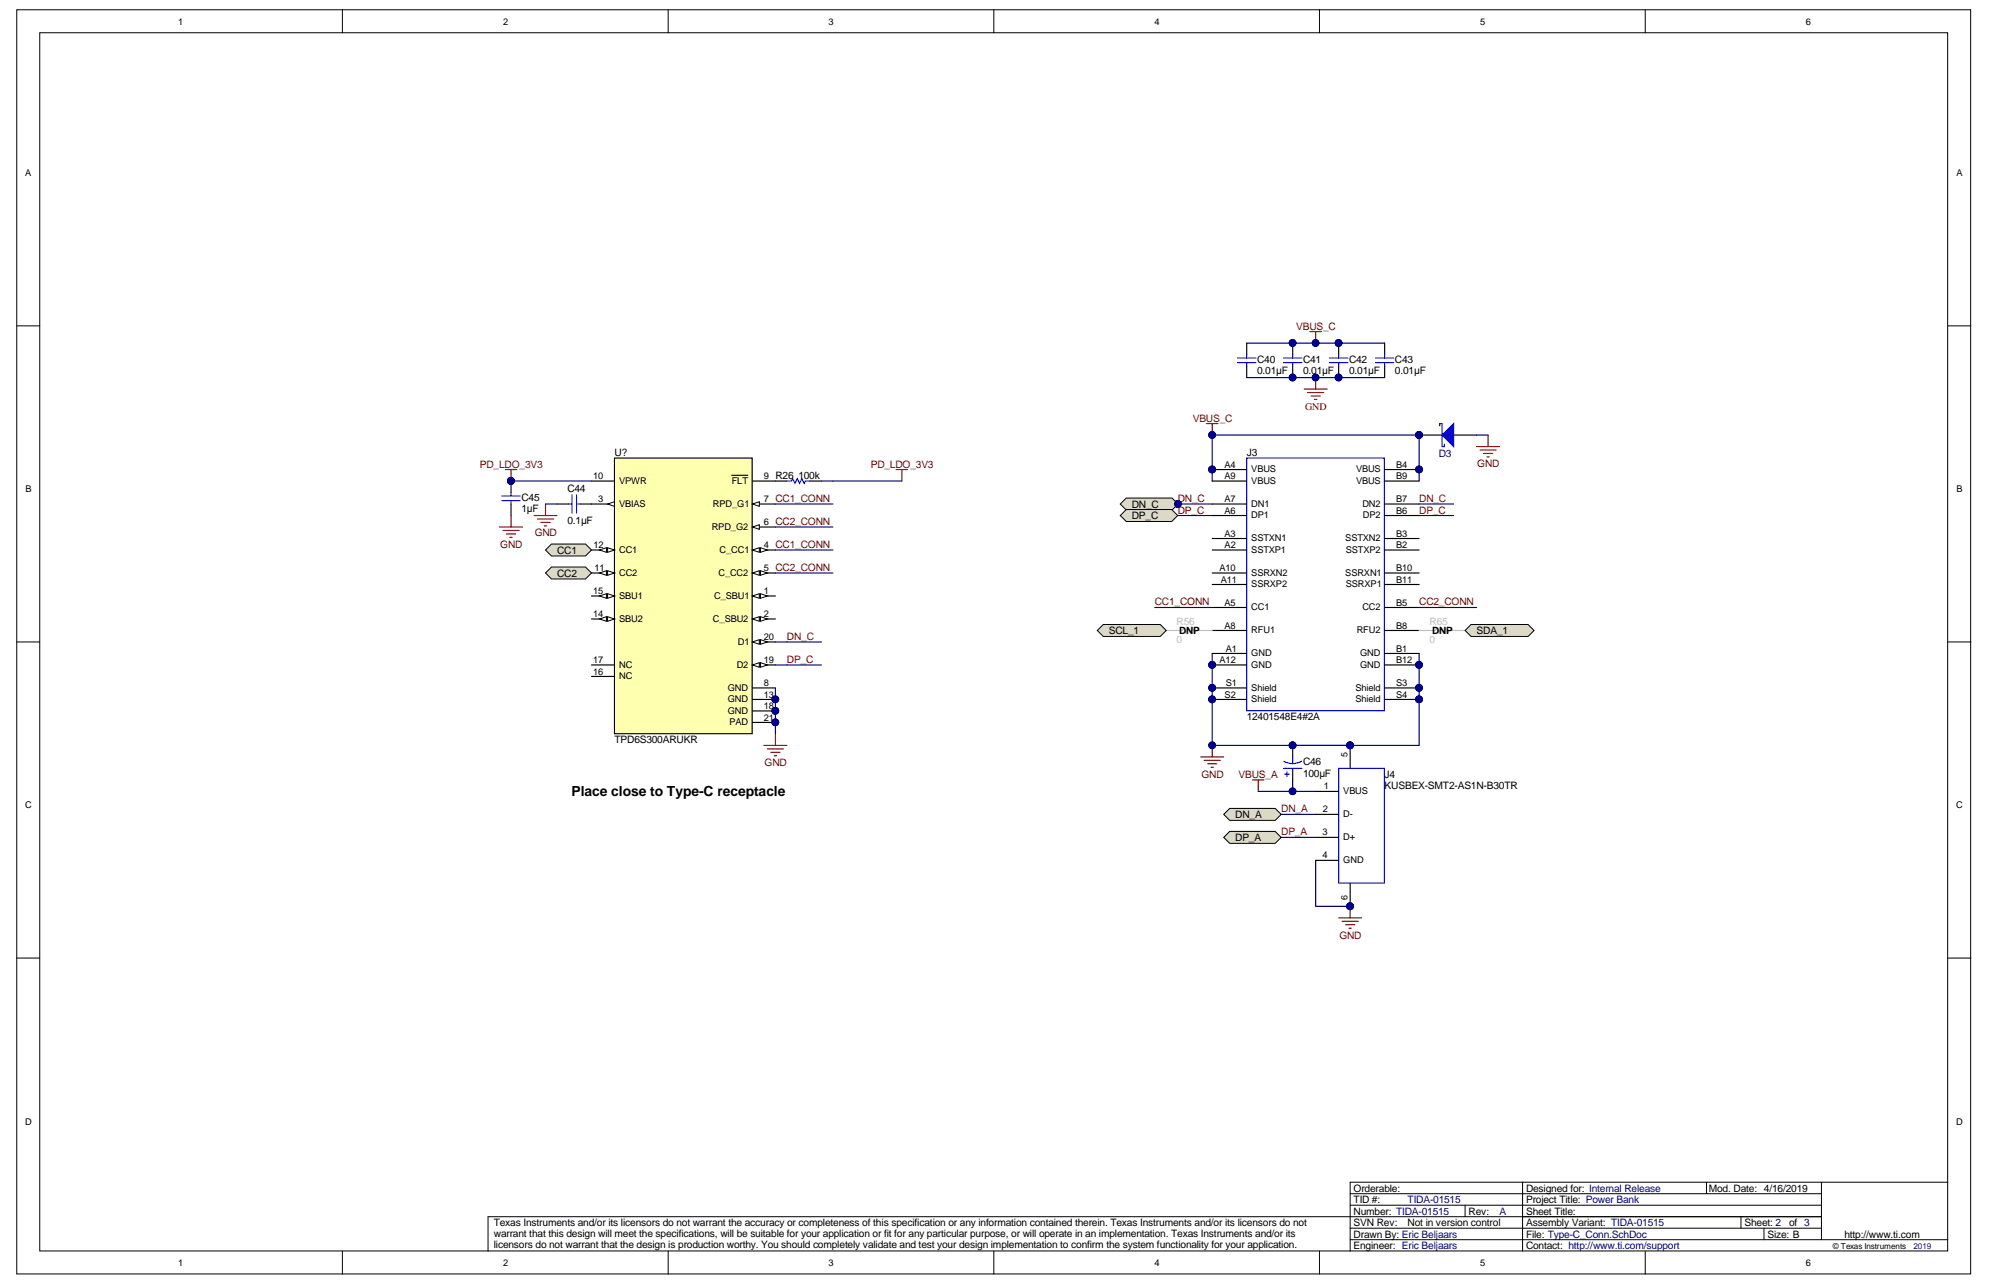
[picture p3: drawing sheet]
<svg xmlns="http://www.w3.org/2000/svg" width="432mm" height="279mm" viewBox="0 0 432 279" stroke-linecap="round" stroke-linejoin="round" font-family="sans-serif">
<g fill="#fff" stroke="#000" stroke-width=".22">
<path d="M3.6 2.1h424.2v274.5h-424.2z"/>
<path d="M8.6 7.1h414.2v264.6h-414.2z"/>
</g>
<g fill="none" stroke="#000" stroke-width=".22">
<path d="M74.3 2.1v5M145.1 2.1v5M215.8 2.1v5M286.4 2.1v5M357.2 2.1v5M3.6 70.8h5M422.9 70.8h5M3.6 139.4h5M422.9 139.4h5M3.6 208.1h5M422.9 208.1h5M293.1 259.2h102.3"/>
<path d="M330.5 256.7h-37.4v15M370.5 256.7v2.5M395.4 256.7v12.5M422.9 256.7h-92.4v15M74.3 271.7v5M145.1 271.7v5M215.8 271.7v5M286.4 271.7v5M293.1 269.2h129.8M293.1 266.7h102.3M293.1 261.7h102.3M318.1 261.7v2.5"/>
<path d="M357.2 271.7v5M378 264.2v2.5M382.9 266.7v2.5M395.4 264.2h-289.4v7.5"/>
</g>
<path d="M270.7 74.5h29.9M270.7 82h29.9M255.7 109.5h7.5M255.7 112h7.5M263.2 102v2.5M308.1 112h7.5M308.1 109.5h7.5M250.7 131.9h12.5M308.1 131.9h12.5M263.2 141.9v20h44.9v-20" fill="none" stroke="#000080" stroke-width=".25"/>
<g fill="#000080" stroke="#000080" stroke-width=".22">
<circle cx="290.6" cy="74.5" r=".72"/>
<circle cx="285.6" cy="74.5" r=".72"/>
<circle cx="280.6" cy="74.5" r=".72"/>
<circle cx="285.6" cy="82" r=".72"/>
<circle cx="263.1" cy="101.9" r=".72"/>
<circle cx="263.1" cy="144.4" r=".72"/>
<circle cx="263.1" cy="149.4" r=".72"/>
<circle cx="263.1" cy="151.9" r=".72"/>
<circle cx="263.1" cy="161.8" r=".72"/>
<circle cx="280.6" cy="161.8" r=".72"/>
<circle cx="293.1" cy="161.8" r=".72"/>
<circle cx="308.1" cy="151.9" r=".72"/>
<circle cx="308.1" cy="149.4" r=".72"/>
<circle cx="308.1" cy="144.4" r=".72"/>
<circle cx="255.7" cy="109.4" r=".72"/>
<circle cx="280.6" cy="82" r=".72"/>
<circle cx="290.6" cy="82" r=".72"/>
</g>
<g fill="none" stroke="#800000" stroke-width=".25">
<path d="M283.1 84.5h5M283.9 85.2h3.5M284.6 86h2M285.4 86.7h.5M285.6 82v2.5M320.6 97h5M321.3 97.7h3.5M322.1 98.5h2M322.8 99.2h.5M323.1 94.5v2.5M260.7 164.4h5M261.4 165.1h3.5"/>
<path d="M262.2 165.9h2M262.9 166.6h.5M263.2 161.9v2.5"/>
</g>
<path d="M270.7 74.5v2.5M270.7 79.5v2.5M280.6 74.5v2.5M280.6 79.5v2.5M290.6 74.5v2.5M290.6 79.5v2.5M300.6 74.5v2.5M300.6 79.5v2.5" fill="none" stroke="#000" stroke-width=".25"/>
<g fill="none" stroke="#00f" stroke-width=".25">
<path d="M268.7 77.8h3.9M268.7 78.8h3.9M270.7 77v.8M270.7 78.8v.7M278.6 77.8h4M278.6 78.8h4M280.6 77v.8M280.6 78.8v.7M288.6 77.8h4M288.6 78.8h4M290.6 77v.8M290.6 78.8v.7"/>
<path d="M298.6 77.8h4M298.6 78.8h4M300.6 77v.8M300.6 78.8v.7"/>
</g>
<path d="M244.5 108.2h10l1.2 1.3-1.2 1.3h-10l-1.3-1.3z" fill-rule="evenodd" fill="#dcd9c7" stroke="#000" stroke-width=".22"/>
<circle cx="255.7" cy="109.4" r=".72" fill="#000080" stroke="#000080" stroke-width=".22"/>
<path d="M244.5 110.7h9.9l1.3 1.3-1.3 1.2h-9.9l-1.3-1.2z" fill-rule="evenodd" fill="#dcd9c7" stroke="#000" stroke-width=".22"/>
<path d="M320.6 94.5h2.5M168.3 109.5h12.5M178.3 104.5h2.5" fill="none" stroke="#000080" stroke-width=".25"/>
<path d="M168.3 104.5h2.5M175.8 104.5h2.5" fill="none" stroke="#000" stroke-width=".25"/>
<path d="M170.8 104.5h1l.3-.5 .5 1 .5-1 .5 1 .5-1 .5 1 .2-.5h1" fill="none" stroke="#00f" stroke-width=".25"/>
<g fill="#dcd9c7" stroke="#000" stroke-width=".22">
<path d="M119.7 118.1h7.4l1.3 1.3-1.3 1.3h-7.4l-1.3-1.3z" fill-rule="evenodd"/>
<path d="M119.7 123.1h7.4l1.3 1.3-1.3 1.3h-7.4l-1.3-1.3z" fill-rule="evenodd"/>
</g>
<g fill="none" stroke="#800000" stroke-width=".25">
<path d="M108.4 114.4h5M109.2 115.2h3.5M109.9 115.9h2M110.7 116.7h.5M110.9 112v2.4M115.9 112h5M116.7 112.7h3.5M117.4 113.4h2M118.2 114.2h.5M118.4 109.5v2.5M168.3 159.4v2.5M165.8 161.9h5"/>
<path d="M166.6 162.6h3.5M167.3 163.4h2M168.1 164.1h.5M290.6 199.3h5M293.1 196.8v2.5M291.4 200.1h3.5M292.1 200.8h2M292.9 201.6h.5"/>
</g>
<path d="M118.4 109.5h2.5M170.8 139.4h7.5M170.8 144.4h7.5M278.1 176.9h7.5M278.1 181.8h7.5M285.6 186.8v10h7.5" fill="none" stroke="#000080" stroke-width=".25"/>
<path d="M110.9 104.5v2.5M110.9 109.5v2.5M120.9 109.5h2.5M125.9 109.5h2.5" fill="none" stroke="#000" stroke-width=".25"/>
<g fill="#000080" stroke="#000080" stroke-width=".22">
<circle cx="110.9" cy="104.4" r=".72"/>
<circle cx="293.1" cy="196.8" r=".72"/>
</g>
<path d="M108.9 108.7h4M108.9 107.7h4M110.9 107v.7M110.9 108.7v.8M123.4 109.5h.8M124.2 107.5v4M125.2 107.5v4M125.2 109.5h.7" fill="none" stroke="#00f" stroke-width=".25"/>
<g fill="#dcd9c7" stroke="#000" stroke-width=".22">
<path d="M267 175.6h9.8l1.3 1.3-1.3 1.2h-9.8l-1.3-1.2z" fill-rule="evenodd"/>
<path d="M267 180.5h9.8l1.3 1.3-1.3 1.3h-9.8l-1.3-1.3z" fill-rule="evenodd"/>
</g>
<path d="M110.9 104.5h17.5M168.3 114.4h12.5M168.3 119.4h12.5M263.2 102v-7.5h44.9v10M168.3 124.4h12.5M273.1 171.9h12.5M280.6 161.9h12.5M280.6 169.4v2.5" fill="none" stroke="#000080" stroke-width=".25"/>
<g fill="#000080" stroke="#000080" stroke-width=".22">
<circle cx="110.9" cy="104.4" r=".72"/>
<circle cx="263.1" cy="94.5" r=".72"/>
<circle cx="285.6" cy="74.5" r=".72"/>
<circle cx="280.6" cy="161.8" r=".72"/>
<circle cx="293.1" cy="161.8" r=".72"/>
<circle cx="280.6" cy="171.8" r=".72"/>
<circle cx="263.1" cy="101.9" r=".72"/>
<circle cx="308.1" cy="101.9" r=".72"/>
<circle cx="308.1" cy="94.5" r=".72"/>
</g>
<path d="M284.4 72h2.5M285.6 72v2.5M261.9 92h2.5M263.2 92v2.5M271.9 169.4h2.5M273.1 169.4v2.5" fill="none" stroke="#800000" stroke-width=".25"/>
<path d="M270.7 99.5h29.8v54.8h-29.8z" fill="#fff" stroke="#00f" stroke-width=".25"/>
<g fill="none" stroke="#000" stroke-width=".25">
<path d="M308.1 94.5h5M315.6 94.5h5M263.2 119.4h7.5M263.2 116.9h7.5M263.2 102h7.5M263.2 112h7.5M263.2 109.5h7.5M263.2 104.5h7.5M300.6 119.4h7.5M300.6 116.9h7.5M300.6 102h7.5M300.6 112h7.5"/>
<path d="M300.6 109.5h7.5M300.6 104.5h7.5M263.2 131.9h7.5M263.2 136.9h7.5M263.2 124.4h7.5M263.2 126.9h7.5M300.6 131.9h7.5M300.6 136.9h7.5M300.6 124.4h7.5M300.6 126.9h7.5M263.2 141.9h7.5M263.2 144.4h7.5"/>
<path d="M263.2 149.4h7.5M263.2 151.9h7.5M300.6 141.9h7.5M300.6 144.4h7.5M300.6 149.4h7.5M300.6 151.9h7.5"/>
</g>
<g fill="#000080" stroke="#000080" stroke-width=".22">
<circle cx="263.1" cy="101.9" r=".72"/>
<circle cx="263.1" cy="144.4" r=".72"/>
<circle cx="308.1" cy="101.9" r=".72"/>
<circle cx="308.1" cy="144.4" r=".72"/>
<circle cx="263.1" cy="149.4" r=".72"/>
<circle cx="263.1" cy="151.9" r=".72"/>
<circle cx="308.1" cy="149.4" r=".72"/>
<circle cx="308.1" cy="151.9" r=".72"/>
<circle cx="308.1" cy="94.5" r=".72"/>
</g>
<path d="M315.6 92v5l-2.5-2.5z" fill="#00f"/>
<path d="M312.6 92.5v-.5h.5v5h.5v-.5M315.6 92v5l-2.5-2.5zM278.6 166.9h4M278.9 168.1h1M279.4 167.6v1M280.6 164.4v1.5M282.5 165.3a4 4 0 0 1-3.8 0" fill="none" stroke="#00f" stroke-width=".25"/>
<g fill="#000080" stroke="#000080" stroke-width=".22">
<circle cx="308.1" cy="94.5" r=".72"/>
<circle cx="280.6" cy="161.8" r=".72"/>
</g>
<path d="M280.6 161.9v2.5M280.6 166.9v2.5" fill="none" stroke="#000" stroke-width=".25"/>
<path d="M290.6 166.9h9.9v24.9h-9.9z" fill="#fff" stroke="#00f" stroke-width=".25"/>
<path d="M285.6 171.9h5M285.6 176.9h5M293.1 161.9v5M285.6 181.8h5M285.6 186.8h5M293.1 191.8v5" fill="none" stroke="#000" stroke-width=".25"/>
<g fill="#000080" stroke="#000080" stroke-width=".22">
<circle cx="293.1" cy="161.8" r=".72"/>
<circle cx="293.1" cy="196.8" r=".72"/>
</g>
<path d="M253.2 136.9h3.5l.2-.5 .5 1 .5-1 .5 1 .5-1 .5 1 .3-.5h3.5M308.1 136.9h3.5l.2-.5 .5 1 .5-1 .5 1 .5-1 .5 1 .3-.5h3.5" fill="none" stroke="#c0bebc" stroke-width=".25"/>
<g fill="#dcd9c7" stroke="#000" stroke-width=".22">
<path d="M239.5 135.6h12.4l1.3 1.3-1.3 1.3h-12.4l-1.3-1.3z" fill-rule="evenodd"/>
<path d="M319.4 135.6h12.3l1.3 1.3-1.3 1.3h-12.3l-1.3-1.3z" fill-rule="evenodd"/>
</g>
<path d="M180.8 104.5h15" fill="none" stroke="#000080" stroke-width=".25"/>
<path d="M109.7 102h2.5M110.9 102v2.5M194.5 102h2.5M195.8 102v2.5" fill="none" stroke="#800000" stroke-width=".25"/>
<circle cx="110.9" cy="104.4" r=".72" fill="#000080" stroke="#000080" stroke-width=".22"/>
<path d="M133.4 99.5h29.9v59.8h-29.9z" fill="#ffffb0" stroke="#000" stroke-width=".25"/>
<path d="M163.3 129.4h5" fill="none" stroke="#000" stroke-width=".25"/>
<path d="M163.3 129.4l1.5-.5v1z" fill="#fff"/>
<path d="M163.3 129.4l1.5-.5v1z" fill="none" stroke="#000" stroke-width=".22"/>
<path d="M165.1 128.9l1.5 .5-1.5 .5z" fill="#fff"/>
<path d="M165.1 128.9l1.5 .5-1.5 .5z" fill="none" stroke="#000" stroke-width=".22"/>
<path d="M163.3 134.4h5" fill="none" stroke="#000" stroke-width=".25"/>
<path d="M163.3 134.4l1.5-.5v1z" fill="#fff"/>
<path d="M163.3 134.4l1.5-.5v1z" fill="none" stroke="#000" stroke-width=".22"/>
<path d="M165.1 133.9l1.5 .5-1.5 .5z" fill="#fff"/>
<path d="M165.1 133.9l1.5 .5-1.5 .5z" fill="none" stroke="#000" stroke-width=".22"/>
<path d="M128.4 109.5h5" fill="none" stroke="#000" stroke-width=".25"/>
<path d="M131.9 109.5l1.5-.5v1z" fill="#fff"/>
<path d="M131.9 109.5l1.5-.5v1z" fill="none" stroke="#000" stroke-width=".22"/>
<path d="M163.3 119.4h5" fill="none" stroke="#000" stroke-width=".25"/>
<path d="M163.3 119.4l1.5-.5v1z" fill="#fff"/>
<path d="M163.3 119.4l1.5-.5v1z" fill="none" stroke="#000" stroke-width=".22"/>
<path d="M165.1 118.9l1.5 .5-1.5 .5z" fill="#fff"/>
<path d="M165.1 118.9l1.5 .5-1.5 .5z" fill="none" stroke="#000" stroke-width=".22"/>
<path d="M163.3 124.4h5" fill="none" stroke="#000" stroke-width=".25"/>
<path d="M163.3 124.4l1.5-.5v1z" fill="#fff"/>
<path d="M163.3 124.4l1.5-.5v1z" fill="none" stroke="#000" stroke-width=".22"/>
<path d="M165.1 123.9l1.5 .5-1.5 .5z" fill="#fff"/>
<path d="M165.1 123.9l1.5 .5-1.5 .5z" fill="none" stroke="#000" stroke-width=".22"/>
<path d="M163.3 114.4h5" fill="none" stroke="#000" stroke-width=".25"/>
<path d="M163.3 114.4l1.5-.5v1z" fill="#fff"/>
<path d="M163.3 114.4l1.5-.5v1z" fill="none" stroke="#000" stroke-width=".22"/>
<path d="M163.3 109.5h5" fill="none" stroke="#000" stroke-width=".25"/>
<path d="M163.3 109.5l1.5-.5v1z" fill="#fff"/>
<path d="M163.3 109.5l1.5-.5v1z" fill="none" stroke="#000" stroke-width=".22"/>
<path d="M128.4 104.5h5M158.9 103.2h1.1M160.1 103.2h1M161.2 103.2h1.1M163.3 104.5h5M128.4 124.4h5M163.3 149.4h5" fill="none" stroke="#000" stroke-width=".25"/>
<path d="M131.9 123.9l1.5 .5-1.5 .5z" fill="#fff"/>
<path d="M131.9 123.9l1.5 .5-1.5 .5z" fill="none" stroke="#000" stroke-width=".22"/>
<path d="M130.2 124.4l1.5-.5v1z" fill="#fff"/>
<path d="M130.2 124.4l1.5-.5v1z" fill="none" stroke="#000" stroke-width=".22"/>
<path d="M128.4 119.4h5" fill="none" stroke="#000" stroke-width=".25"/>
<path d="M131.9 118.9l1.5 .5-1.5 .5z" fill="#fff"/>
<path d="M131.9 118.9l1.5 .5-1.5 .5z" fill="none" stroke="#000" stroke-width=".22"/>
<path d="M130.2 119.4l1.5-.5v1z" fill="#fff"/>
<path d="M130.2 119.4l1.5-.5v1z" fill="none" stroke="#000" stroke-width=".22"/>
<path d="M128.4 134.4h5M163.3 151.9h5" fill="none" stroke="#000" stroke-width=".25"/>
<circle cx="168.3" cy="151.9" r=".72" fill="#000080" stroke="#000080" stroke-width=".22"/>
<path d="M131.9 133.9l1.5 .5-1.5 .5z" fill="#fff"/>
<path d="M131.9 133.9l1.5 .5-1.5 .5z" fill="none" stroke="#000" stroke-width=".22"/>
<path d="M130.2 134.4l1.5-.5v1z" fill="#fff"/>
<path d="M130.2 134.4l1.5-.5v1z" fill="none" stroke="#000" stroke-width=".22"/>
<path d="M128.4 129.4h5" fill="none" stroke="#000" stroke-width=".25"/>
<path d="M131.9 128.9l1.5 .5-1.5 .5z" fill="#fff"/>
<path d="M131.9 128.9l1.5 .5-1.5 .5z" fill="none" stroke="#000" stroke-width=".22"/>
<path d="M130.2 129.4l1.5-.5v1z" fill="#fff"/>
<path d="M130.2 129.4l1.5-.5v1z" fill="none" stroke="#000" stroke-width=".22"/>
<path d="M128.4 146.9h5M128.4 144.4h5M163.3 144.4h5M163.3 154.4h5" fill="none" stroke="#000" stroke-width=".25"/>
<circle cx="168.3" cy="154.4" r=".72" fill="#000080" stroke="#000080" stroke-width=".22"/>
<path d="M163.3 144.4l1.5-.5v1z" fill="#fff"/>
<path d="M163.3 144.4l1.5-.5v1z" fill="none" stroke="#000" stroke-width=".22"/>
<path d="M165.1 143.9l1.5 .5-1.5 .5z" fill="#fff"/>
<path d="M165.1 143.9l1.5 .5-1.5 .5z" fill="none" stroke="#000" stroke-width=".22"/>
<path d="M163.3 139.4h5" fill="none" stroke="#000" stroke-width=".25"/>
<path d="M163.3 139.4l1.5-.5v1z" fill="#fff"/>
<path d="M163.3 139.4l1.5-.5v1z" fill="none" stroke="#000" stroke-width=".22"/>
<path d="M165.1 138.9l1.5 .5-1.5 .5z" fill="#fff"/>
<path d="M165.1 138.9l1.5 .5-1.5 .5z" fill="none" stroke="#000" stroke-width=".22"/>
<path d="M163.3 156.9h5" fill="none" stroke="#000" stroke-width=".25"/>
<g fill="#000080" stroke="#000080" stroke-width=".22">
<circle cx="168.3" cy="156.9" r=".72"/>
<circle cx="168.3" cy="151.9" r=".72"/>
<circle cx="168.3" cy="154.4" r=".72"/>
</g>
<path d="M168.3 139.4h2.5M168.3 149.4v10M168.3 144.4h2.5" fill="none" stroke="#000080" stroke-width=".25"/>
<text font-size="3" x="124.1" y="172.9">Place close to Type-C receptacle</text>
<g font-size="2.2" fill="#800000">
<text x="281.4" y="71.6">VBUS_C</text>
<text x="283.3" y="88.9">GND</text>
<text x="258.9" y="91.5">VBUS_C</text>
<text x="104.2" y="101.5">PD_LDO_3V3</text>
<text x="189" y="101.5">PD_LDO_3V3</text>
<text x="320.7" y="101.5">GND</text>
<text x="255.7" y="111.5">DP_C</text>
<text x="255.7" y="109">DN_C</text>
<text x="308.1" y="109">DN_C</text>
<text x="308.1" y="111.5">DP_C</text>
<text x="108.6" y="119">GND</text>
<text x="116.1" y="116.5">GND</text>
<text x="250.7" y="131.5">CC1_CONN</text>
<text x="308.1" y="131.5">CC2_CONN</text>
<text x="170.8" y="139">DN_C</text>
<text x="170.8" y="144">DP_C</text>
<text x="166" y="166.4">GND</text>
<text x="260.8" y="168.9">GND</text>
<text x="268.9" y="168.9">VBUS_A</text>
<text x="278.1" y="176.4">DN_A</text>
<text x="278.1" y="181.4">DP_A</text>
<text x="290.8" y="203.8">GND</text>
</g>
<g font-size="2.2">
<text x="272.9" y="81.3">0.01µF</text>
<text x="272.9" y="78.8">C40</text>
<text x="282.9" y="81.3">0.01µF</text>
<text x="282.9" y="78.8">C41</text>
<text x="292.9" y="81.3">0.01µF</text>
<text x="292.9" y="78.8">C42</text>
<text x="302.8" y="81.3">0.01µF</text>
<text x="302.8" y="78.8">C43</text>
<text x="133.4" y="99">U?</text>
<text x="270.7" y="99">J3</text>
<text x="123.2" y="106.8">C44</text>
<text x="173.3" y="104">100k</text>
<text x="113.2" y="111.3">1µF</text>
<text x="113.2" y="108.8">C45</text>
<text x="123.2" y="113.8">0.1µF</text>
<text x="245.7" y="110.2">DN_C</text>
<text x="245.7" y="112.7">DP_C</text>
<text x="120.9" y="120.2">CC1</text>
<text x="120.9" y="125.2">CC2</text>
<text x="240.7" y="137.7">SCL_1</text>
<text x="256" y="137.6">DNP</text>
<text x="310.9" y="137.6">DNP</text>
<text x="320.6" y="137.7">SDA_1</text>
<text x="133.4" y="161.4">TPD6S300ARUKR</text>
<text x="270.7" y="156.4">12401548E4#2A</text>
<text x="282.9" y="166.2">C46</text>
<text x="282.9" y="168.7">100µF</text>
<text x="300.6" y="168.9">J4</text>
<text x="300.6" y="171.4">KUSBEX-SMT2-AS1N-B30TR</text>
<text x="268.2" y="177.6">DN_A</text>
<text x="268.2" y="182.6">DP_A</text>
<text x="293.9" y="263.8">Number: TIDA-01515</text>
<text x="293.9" y="261.3">TID #:</text>
<text x="293.9" y="258.8">Orderable:</text>
<text x="318.8" y="263.8">Rev:</text>
<text x="331.3" y="263.8">Sheet Title:</text>
<text x="331.3" y="261.3">Project Title: Power Bank</text>
<text x="331.3" y="258.8">Designed for: Internal Release</text>
<text x="371" y="258.8">Mod. Date: 4/16/2019</text>
<text x="107.2" y="266.2">Texas Instruments and/or its licensors do not warrant the accuracy or completeness of this specification or any information contained therein. Texas Instruments and/or its licensors do not</text>
<text x="107.2" y="268.7">warrant that this design will meet the specifications, will be suitable for your application or fit for any particular purpose, or will operate in an implementation. Texas Instruments and/or its</text>
<text x="293.9" y="268.8">Drawn By: Eric Beljaars</text>
<text x="293.9" y="266.3">SVN Rev:</text>
<text x="305.6" y="266.3">Not in version control</text>
<text x="331.3" y="268.8">File: Type-C_Conn.SchDoc</text>
<text x="331.3" y="266.3">Assembly Variant: TIDA-01515</text>
<text x="378.7" y="266.3">Sheet: 2</text>
<text x="383.7" y="268.8">Size: B</text>
<text x="388.4" y="266.3">of 3</text>
<text x="400.4" y="268.8">http://www.ti.com</text>
<text x="107.2" y="271.1">licensors do not warrant that the design is production worthy. You should completely validate and test your design implementation to confirm the system functionality for your application.</text>
<text x="293.9" y="271.3">Engineer: Eric Beljaars</text>
<text x="331.3" y="271.3">Contact: http://www.ti.com/support</text>
</g>
<g font-size="2.2" fill="#000080">
<text x="312.3" y="99.3">D3</text>
<text x="305.6" y="261.3">TIDA-01515</text>
<text x="325.6" y="263.8">A</text>
</g>
<g font-size="2.2" fill="#c0bebc">
<text x="255.4" y="135.7">R56</text>
<text x="310.3" y="135.7">R65</text>
<text x="255.4" y="139.7">0</text>
<text x="310.3" y="139.7">0</text>
</g>
<g font-size="2">
<text x="38.6" y="5.3">1</text>
<text x="109.2" y="5.3">2</text>
<text x="179.9" y="5.3">3</text>
<text x="250.6" y="5.3">4</text>
<text x="321.3" y="5.3">5</text>
<text x="392" y="5.3">6</text>
<text x="5.5" y="38.3">A</text>
<text x="424.7" y="38.3">A</text>
<text x="265.8" y="101.5">A4</text>
<text x="303.1" y="101.5">B4</text>
<text x="5.5" y="106.9">B</text>
<text x="128.8" y="104">10</text>
<text x="134.4" y="105">VPWR</text>
<text x="158.9" y="105">FLT</text>
<text x="165.8" y="104">9 R26</text>
<text x="265.8" y="104">A9</text>
<text x="271.7" y="102.5">VBUS</text>
<text x="271.7" y="105">VBUS</text>
<text x="294.4" y="102.5">VBUS</text>
<text x="294.4" y="105">VBUS</text>
<text x="303.1" y="104">B9</text>
<text x="424.8" y="106.9">B</text>
<text x="129.9" y="109">3</text>
<text x="134.4" y="110">VBIAS</text>
<text x="154.8" y="110">RPD_G1</text>
<text x="165.8" y="109">7 CC1_CONN</text>
<text x="265.8" y="111.5">A6</text>
<text x="265.8" y="109">A7</text>
<text x="271.7" y="112.5">DP1</text>
<text x="271.7" y="110">DN1</text>
<text x="295.8" y="110">DN2</text>
<text x="295.9" y="112.5">DP2</text>
<text x="303.1" y="111.5">B6</text>
<text x="303.1" y="109">B7</text>
<text x="128.8" y="119">12</text>
<text x="154.5" y="115">RPD_G2</text>
<text x="165.8" y="119">4 CC1_CONN</text>
<text x="165.8" y="114">6 CC2_CONN</text>
<text x="265.8" y="116.5">A3</text>
<text x="265.9" y="119">A2</text>
<text x="271.7" y="117.5">SSTXN1</text>
<text x="292.1" y="117.5">SSTXN2</text>
<text x="303.1" y="119">B2</text>
<text x="303.1" y="116.5">B3</text>
<text x="129.1" y="124">11</text>
<text x="134.4" y="125">CC2</text>
<text x="134.4" y="120">CC1</text>
<text x="156" y="125">C_CC2</text>
<text x="156.2" y="120">C_CC1</text>
<text x="165.8" y="124">5 CC2_CONN</text>
<text x="264.7" y="124">A10</text>
<text x="271.7" y="120">SSTXP1</text>
<text x="271.7" y="125">SSRXN2</text>
<text x="292.1" y="125">SSRXN1</text>
<text x="292.2" y="120">SSTXP2</text>
<text x="303.1" y="124">B10</text>
<text x="128.8" y="129">15</text>
<text x="134.4" y="130">SBU1</text>
<text x="155" y="130">C_SBU1</text>
<text x="165.8" y="129">1</text>
<text x="265" y="126.5">A11</text>
<text x="265.8" y="131.5">A5</text>
<text x="271.7" y="127.5">SSRXP2</text>
<text x="292.2" y="127.5">SSRXP1</text>
<text x="303.1" y="131.5">B5</text>
<text x="303.1" y="126.5">B11</text>
<text x="128.8" y="134">14</text>
<text x="134.4" y="135">SBU2</text>
<text x="154.8" y="135">C_SBU2</text>
<text x="165.8" y="134">2</text>
<text x="265.8" y="136.5">A8</text>
<text x="271.7" y="132.5">CC1</text>
<text x="271.7" y="137.5">RFU1</text>
<text x="294.5" y="137.5">RFU2</text>
<text x="295.8" y="132.5">CC2</text>
<text x="303.1" y="136.5">B8</text>
<text x="128.8" y="144">17</text>
<text x="160.2" y="140">D1</text>
<text x="165.8" y="144">19</text>
<text x="165.8" y="139">20</text>
<text x="264.8" y="144">A12</text>
<text x="266.1" y="141.5">A1</text>
<text x="271.7" y="142.5">GND</text>
<text x="295.3" y="142.5">GND</text>
<text x="303.1" y="141.5">B1</text>
<text x="303.1" y="144">B12</text>
<text x="128.8" y="146.5">16</text>
<text x="134.4" y="147.5">NC</text>
<text x="134.4" y="145">NC</text>
<text x="158" y="150">GND</text>
<text x="159.9" y="145">D2</text>
<text x="165.8" y="149">8</text>
<text x="266.1" y="149">S1</text>
<text x="271.7" y="145">GND</text>
<text x="271.7" y="150">Shield</text>
<text x="294.3" y="150">Shield</text>
<text x="295.3" y="145">GND</text>
<text x="303.1" y="149">S3</text>
<text x="158" y="152.5">GND</text>
<text x="158" y="155">GND</text>
<text x="165.8" y="151.5">13</text>
<text x="165.8" y="154">18</text>
<text x="265.9" y="151.5">S2</text>
<text x="271.7" y="152.5">Shield</text>
<text x="294.3" y="152.5">Shield</text>
<text x="303.1" y="151.5">S4</text>
<text x="158.4" y="157.5">PAD</text>
<text x="165.8" y="156.5">21</text>
<text x="287.4" y="171.4">1</text>
<text x="291.6" y="172.4">VBUS</text>
<text x="5.5" y="175.6">C</text>
<text x="287.1" y="176.4">2</text>
<text x="291.6" y="177.4">D-</text>
<text x="424.7" y="175.6">C</text>
<text x="287.1" y="181.4">3</text>
<text x="291.6" y="182.4">D+</text>
<text x="287.1" y="186.4">4</text>
<text x="291.6" y="187.4">GND</text>
<text x="5.5" y="244.2">D</text>
<text x="424.7" y="244.2">D</text>
<text x="38.6" y="274.9">1</text>
<text x="109.2" y="274.9">2</text>
<text x="179.9" y="274.9">3</text>
<text x="250.6" y="274.9">4</text>
<text x="321.3" y="274.9">5</text>
<text x="392" y="274.9">6</text>
</g>
<g font-size="1.9">
<text x="292.5" y="164.4" transform="rotate(-90 292.5 164.4)">5</text>
<text x="292.5" y="195.4" transform="rotate(-90 292.5 195.4)">6</text>
</g>
<text font-size="1.8" x="397.9" y="271.3">© Texas Instruments</text>
<text font-size="1.8" fill="#000080" x="415.4" y="271.3">2019</text>
</svg>
